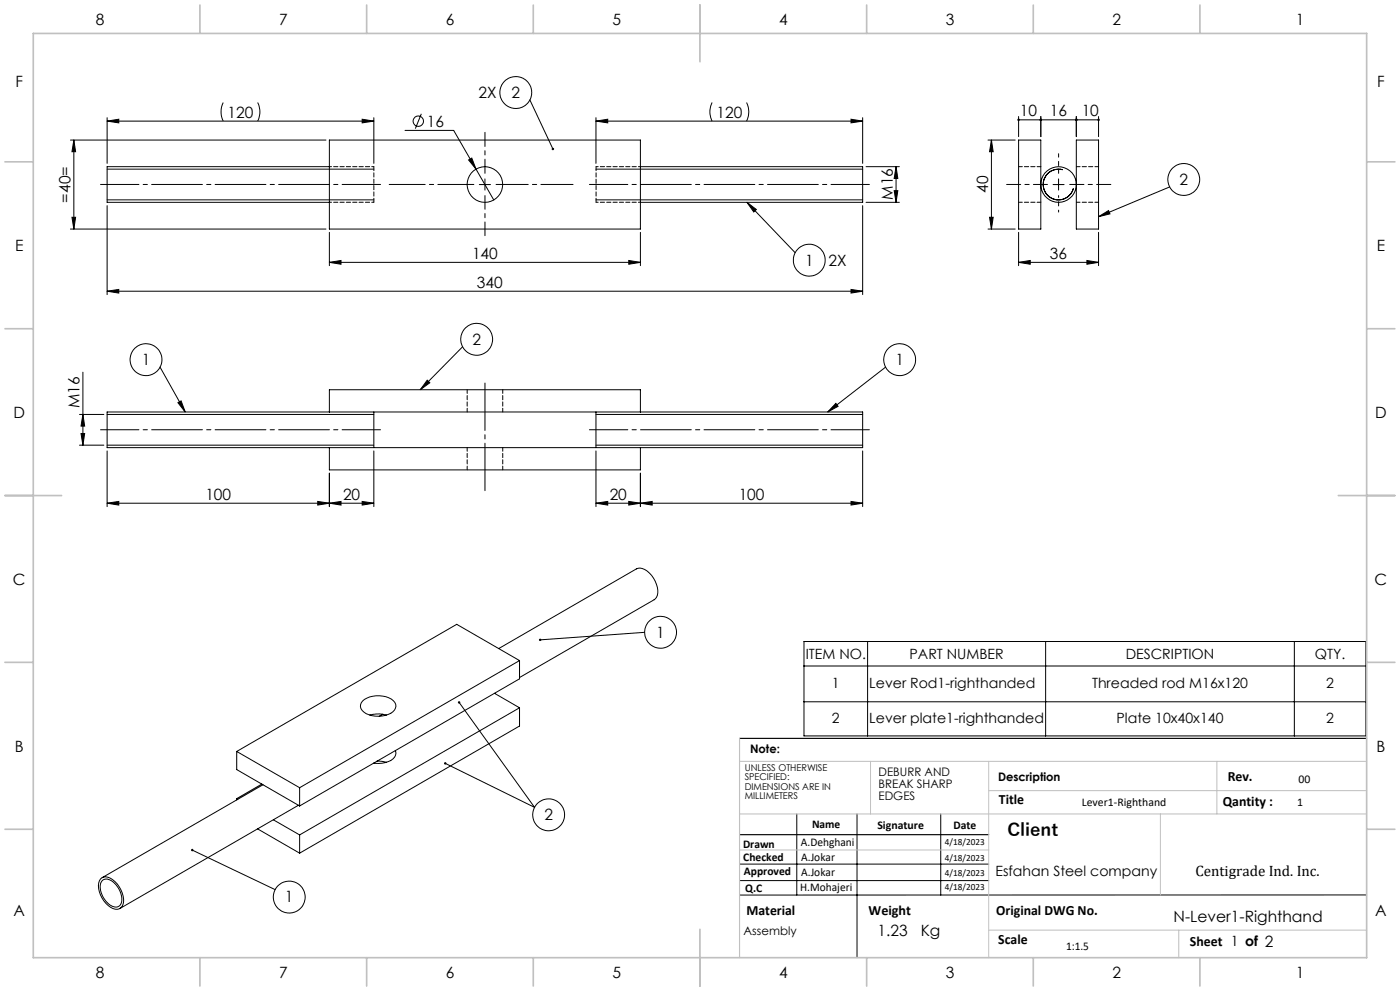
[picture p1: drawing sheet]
<svg xmlns="http://www.w3.org/2000/svg" width="420mm" height="297mm" viewBox="0 0 420 297" stroke-linecap="round" stroke-linejoin="round" font-family="sans-serif">
<g fill="none" stroke="#000" stroke-width=".3">
<path d="M32.1 36.3l3.5-.6v1.1zM32.1 35.3v13.7M32.1 36.3h80M67 30.7a6.4 6.4 0 0 0 0 5.6M77.3 30.7a6.1 6.1 0 0 1 0 5.6M108.7 35.7l3.4 .6-3.4 .5zM112.1 35.3v13.7M121.5 39.1h14.6l12 20.8M126.4 34.1l-1.8 4.5M159 29.9l6.9 14.8M178.8 36.3l3.5-.6v1.1zM178.8 35.3v13.7"/>
<path d="M178.8 36.3h80M213.6 30.7a6.1 6.1 0 0 0 0 5.6M224 30.7a6.1 6.1 0 0 1 0 5.6M255.3 35.7l3.5 .6-3.5 .5zM258.8 35.3v13.7M305.6 34.9v6.1M305.6 35.9h24M312.2 34.9v6.1M322.9 34.9v6.1M329.6 34.9v6.1M21.1 42h76.7M22.2 42l.5 3.5h-1.1z"/>
<path d="M22.2 42v26.6M32.1 50.7h80M32.1 59.9h80M98.8 49.9h-66.7v10.7h66.7M98.8 42h93.3v26.6h-93.3zM140.6 47.9l.9-.5 1.3 3.3zM143.8 55.3h3.3M145.5 53.6v3.4M178.8 50.7h80M178.8 59.9h80M192.1 49.9h66.7v10.7h-66.7M259.8 49.9h10"/>
<path d="M268.3 57.1h1l-.5 3.5zM268.8 49.9l.5 3.6h-1zM268.8 49.9v10.7M296.4 42h8.2M297.4 42l.6 3.5h-1.1zM297.4 42v26.6M305.6 42h6.6v26.6h-6.6zM315.9 55.3h3.3M317.6 53.6v3.4M318.8 50.9a4.6 4.6 0 0 0-5.7 3.2 4.6 4.6 0 0 0 3.3 5.6 4.6 4.6 0 0 0 5.6-3.2M322.9 42h6.7v26.6h-6.7zM350.9 56l-21.3 8.9"/>
<path d="M21.1 68.6h76.7M21.6 65.1h1.1l-.5 3.5zM32.1 61.6v26.7M98.8 78.6l3.5-.5v1.1zM98.8 78.6h93.3M98.8 69.6v10M188.6 78.1l3.5 .5-3.5 .6zM192.1 69.6v10M224.1 60.6l2.8 2.2-.8 .7zM224.1 60.6l14.4 15.1M258.8 61.6v26.7M259.8 60.6h10"/>
<path d="M296.4 68.6h8.2M296.9 65.1h1.1l-.6 3.5zM305.6 78.6l3.5-.5v1.1zM305.6 69.6v10M305.6 78.6h24M326.1 78.1l3.5 .5-3.5 .6zM329.6 64.9l3-1.8 .4 1zM329.6 69.6v10M32.1 87.3l3.5-.6v1.1zM32.1 87.3h226.7M255.3 86.7l3.5 .6-3.5 .5zM24.9 111.5v21.9"/>
<path d="M48 110l7.6 13.5M128.2 113.9l.7 .8-2.8 2.1zM138.8 103.9l-12.7 12.9M265.7 110l-17.4 13.5M23.8 133.4h7.4M23.8 124.2h7.4M24.3 129.9h1.1l-.5 3.5zM24.9 124.2l.5 3.5h-1.1zM32.1 133.4h80M32.1 124.2h80M32.1 135.1v16.7M32.1 123.5h226.7v10.7h-226.7z"/>
<path d="M53.4 120.7l.9-.5 1.3 3.3zM98.8 123.5v-6.7h93.3v6.7M98.8 134.2v6.6h93.3v-6.6M112.1 135.1v16.7M112.1 123.5v10.7M178.8 133.4h80M178.8 124.2h80M178.8 123.5v10.7M178.8 135.1v16.7M250.8 120.9l.6 .9-3.1 1.7zM258.8 135.1v16.7M32.1 150.8l3.5-.5v1.1z"/>
<path d="M32.1 150.8h80M95.3 150.3l3.5 .5-3.5 .6zM98.8 150.8l3.5-.5v1.1zM98.8 141.8v10M108.7 150.3l3.4 .5-3.4 .6zM178.8 150.8l3.5-.5v1.1zM178.8 150.8h80M188.6 150.3l3.5 .5-3.5 .6zM192.1 150.8l3.6-.5v1.1zM192.1 141.8v10M255.3 150.3l3.5 .5-3.5 .6zM149.6 194.4l41.3-23.9a3.5 3.5 0 0 1 3.9 1.2 7.7 7.7 0 0 1 2.4 6.7l-.9 1.3-40.4 23.4"/>
<path d="M155.9 198v5.4l-66 38.1M155.9 198l-66 38.1M155.9 198l-18.9-10.9-66 38.1M193.4 189.5l-31.4 2.3M241.2 192.3h168.6v28.3h-168.6zM241.2 199.6h168.6M260.3 192.3v28.3M313.7 192.3v28.3M388.3 192.3v28.3M108.8 210.1a7.6 7.6 0 0 1 9.2-.1 2.2 2.2 0 0 1-.8 3.8 7.8 7.8 0 0 1-8.5-.9 1.97 1.97 0 0 1 .1-2.8zM110.9 214.3l.9-.2a8.7 8.7 0 0 1 4.1 .2M114.8 214.1l-1 .6"/>
<path d="M137.7 210.5l22.7 31.5-26.8-13.2M148.3 207.8l7.6 4.3M155.9 212.1l-66 38.1M155.9 212.1v5.5l-66 38.1M241.2 210.3h168.6M71 225.2v5.4l18.9 10.9M71 239.4v.3M71 239.4l.3 .1M71 225.2l18.9 10.9M78.6 235l-7.6 4.4M78.9 235.2l-48.2 27.8M89.9 236.1v5.4"/>
<path d="M113.1 228.1l2.8 .4M118.6 225a2.54 2.54 0 0 1-2.2 3.3l-1.8 .4h-2.5M57.7 254.8l24.8 11.8M77.3 248.4l12.6 7.3M82 245.7l7.9 4.5M89.5 241.3l-53.5 31M89.9 250.2v5.5M221.9 259h74.7M239 243.9v24.3M257.1 243.9v43.1M282.2 243.9v24.3M30.1 263.5a2.61 2.61 0 0 1 3.7 .2 7.9 7.9 0 0 1 3.1 7.3 2.24 2.24 0 0 1-3.8 .9 7.5 7.5 0 0 1-3.3-7.9z"/>
<path d="M30.7 263.9a3.2 3.2 0 0 1 4.3 1.5 5.2 5.2 0 0 1 .9 6 3.1 3.1 0 0 1-4.2-1.4 5.3 5.3 0 0 1-1.1-6zM221.9 263.9h74.7M410 268.2h-188.1"/>
<circle cx="125.5" cy="36.3" r="1.55"/>
<circle cx="154.7" cy="27.7" r="4.8"/>
<circle cx="145.5" cy="55.3" r="5.3"/>
<circle cx="317.6" cy="55.3" r="5.3"/>
<circle cx="355.1" cy="53.8" r="4.8"/>
<circle cx="242.8" cy="78" r="4.8"/>
<circle cx="43.8" cy="107.8" r="4.8"/>
<circle cx="143" cy="101.7" r="4.8"/>
<circle cx="269.9" cy="107.8" r="4.8"/>
<circle cx="198.2" cy="189.5" r="4.8"/>
<circle cx="164.6" cy="244.2" r="4.8"/>
<circle cx="86.8" cy="268.9" r="4.8"/>
</g>
<path d="M30.2 55.3h84M176.8 55.3h84M30.2 128.8h84M176.8 128.8h84" fill="none" stroke="#000" stroke-width=".3" stroke-dasharray="15.2 1.3 1.3 1.3" stroke-dashoffset="3.7"/>
<path d="M145.5 114.8v32.2" fill="none" stroke="#000" stroke-width=".3" stroke-dasharray="15.2 1.3 1.3 1.3" stroke-dashoffset="1"/>
<path d="M221.9 221.3h188.1M221.9 250.2h74.7" fill="none" stroke="#000" stroke-width=".35"/>
<path d="M221.9 228.2h188.1M261.2 228.2v15.7M296.6 228.2v58.8M296.6 237h113.4M365.1 228.2v15.7M221.9 243.9h188.1M221.9 254.7h74.7M348.1 243.9v24.3M296.6 278.8h113.4M353.6 278.8v8.2" fill="none" stroke="#c0c0c0" stroke-width=".3"/>
<path d="M221.9 221.3v65.7" fill="none" stroke="#c0c0c0" stroke-width=".35"/>
<g fill="none" stroke="#c0c0c0" stroke-width=".5">
<path d="M10 10h400v277h-400zM60 1.5v8.5M110 1.5v8.5M160 1.5v8.5M210 1.5v17M260 1.5v8.5M310 1.5v8.5M360 1.5v8.5M1.5 48.5h8.5M410 48.5h8.5M1.5 98.5h8.5M410 98.5h8.5"/>
<path d="M1.5 148.5h17M401.5 148.5h17M1.5 198.5h8.5M410 198.5h8.5M1.5 248.5h8.5M410 248.5h8.5M210 278.5v17M60 287v8.5M110 287v8.5M160 287v8.5M260 287v8.5M310 287v8.5"/>
<path d="M360 287v8.5"/>
</g>
<path d="M317.6 51.9v-5.8" fill="none" stroke="#000" stroke-width=".3" stroke-dasharray="15.2 1.3 1.3 1.3" stroke-dashoffset="14.2"/>
<path d="M145.5 51.9v-12.2M314.2 55.3h-12.2M320.9 55.3h12.4" fill="none" stroke="#000" stroke-width=".3" stroke-dasharray="15.2 1.3 1.3 1.3" stroke-dashoffset="11"/>
<path d="M317.6 58.6v4.9" fill="none" stroke="#000" stroke-width=".3" stroke-dasharray="15.2 1.3 1.3 1.3" stroke-dashoffset="14.7"/>
<path d="M142.2 55.3h-25.4" fill="none" stroke="#000" stroke-width=".3" stroke-dasharray="15.2 1.3 1.3 1.3" stroke-dashoffset="4.4"/>
<path d="M145.5 58.6v12" fill="none" stroke="#000" stroke-width=".3" stroke-dasharray="15.2 1.3 1.3 1.3" stroke-dashoffset="11.1"/>
<path d="M148.8 55.3h23.1" fill="none" stroke="#000" stroke-width=".3" stroke-dasharray="15.2 1.3 1.3 1.3" stroke-dashoffset="5.6"/>
<g fill="#000">
<path d="M140.6 47.9l.9-.5 1.3 3.3z"/>
<path d="M311.9 35.7l.1 .5 .6-.1v-.2h-.4h.4l-.1-.3zM305.3 35.7l-.1 .2h.4h-.4a.37 .37 0 0 0 .4 .4 .37 .37 0 0 0 .3-.6 .37 .37 0 0 0-.6 0zM329.3 35.7a.37 .37 0 0 0 .1 .6 .37 .37 0 0 0 .5-.4h-.3h.3l-.2-.3zM322.6 35.7l-.1 .2h.4h-.4a.37 .37 0 0 0 .5 .3 .37 .37 0 0 0 .2-.5 .37 .37 0 0 0-.6 0z"/>
<path d="M297.4 42l.6 3.5h-1.1zM296.9 65.1h1.1l-.6 3.5z"/>
<path d="M21.6 65.1h1.1l-.5 3.5zM22.2 42l.5 3.5h-1.1z"/>
<path d="M188.6 78.1l3.5 .5-3.5 .6zM98.8 78.6l3.5-.5v1.1zM255.3 35.7l3.5 .6-3.5 .5zM178.8 36.3l3.5-.6v1.1zM108.7 35.7l3.4 .6-3.4 .5zM32.1 36.3l3.5-.6v1.1z"/>
<path d="M224.1 60.6l2.8 2.2-.8 .7zM165.6 44.4l.1 .6h.3l-.1-.3 .1 .3 .2-.1-.1-.5zM250.8 120.9l.6 .9-3.1 1.7zM53.4 120.7l.9-.5 1.3 3.3zM128.2 113.9l.7 .8-2.8 2.1z"/>
<path d="M268.3 57.1h1l-.5 3.5zM268.8 49.9l.5 3.6h-1z"/>
<path d="M326.1 78.1l3.5 .5-3.5 .6zM305.6 78.6l3.5-.5v1.1zM322.6 35.7a.37 .37 0 0 0 .1 .6 .37 .37 0 0 0 .6-.4h-.4h.4l-.3-.3zM312 35.7l-.1 .2h.3h-.3a.37 .37 0 0 0 .4 .4 .37 .37 0 0 0 .2-.6 .37 .37 0 0 0-.5 0z"/>
<path d="M329.6 64.9l3-1.8 .4 1zM161.7 191.6v.2h.3h-.3a.37 .37 0 0 0 .5 .3 .37 .37 0 0 0 .1-.5 .37 .37 0 0 0-.6 0zM133.3 228.6l.3 .2-.4-.2a.37 .37 0 0 0 .4 .5 .37 .37 0 0 0 .3-.5 .37 .37 0 0 0-.6 0zM137.5 210.2a.36 .36 0 0 0 0 .6 .36 .36 0 0 0 .6-.2 .36 .36 0 0 0-.5-.4l.1 .3zM57.4 254.5l.3 .3-.3-.2a.37 .37 0 0 0 .3 .5 .37 .37 0 0 0 .3-.6 .37 .37 0 0 0-.6 0z"/>
<path d="M32.1 87.3l3.5-.6v1.1zM255.3 86.7l3.5 .6-3.5 .5z"/>
<path d="M24.3 129.9h1.1l-.5 3.5zM24.9 124.2l.5 3.5h-1.1z"/>
<path d="M32.1 150.8l3.5-.5v1.1zM95.3 150.3l3.5 .5-3.5 .6zM178.8 150.8l3.5-.5v1.1zM188.6 150.3l3.5 .5-3.5 .6z"/>
<path d="M108.7 150.3l3.4 .5-3.4 .6zM98.8 150.8l3.5-.5v1.1zM255.3 150.3l3.5 .5-3.5 .6zM192.1 150.8l3.6-.5v1.1z"/>
</g>
<path d="M112.2 60.6v-10.7M178.8 60.6v-10.7" fill="none" stroke="#000" stroke-width=".3" stroke-dasharray="1.3 .6" stroke-dashoffset=".1"/>
<path d="M112.2 49.9h-13.4M192.2 49.9h-13.4M98.8 60.6h13.4M178.8 60.6h13.4" fill="none" stroke="#000" stroke-width=".3" stroke-dasharray="1.3 .6" stroke-dashoffset=".6"/>
<path d="M312.2 49.9h-6.6M329.6 49.9h-6.7M305.6 60.6h6.6M322.9 60.6h6.7M140.2 116.8v6.7M140.2 134.1v6.7M150.8 123.5v-6.7M150.8 140.8v-6.7" fill="none" stroke="#000" stroke-width=".3" stroke-dasharray="1.3 .6" stroke-dashoffset=".2"/>
<text font-size="5.3" x="302.2" y="250.7">Client</text>
<g font-size="4.7">
<text x="28.7" y="7.6">8</text>
<text x="83.7" y="7.6">7</text>
<text x="133.7" y="7.6">6</text>
<text x="183.7" y="7.6">5</text>
<text x="233.7" y="7.6">4</text>
<text x="283.7" y="7.6">3</text>
<text x="333.7" y="7.6">2</text>
<text x="388.7" y="7.6">1</text>
<text x="4.6" y="26.1">F</text>
<text x="143.5" y="29.5">2X</text>
<text x="153.5" y="29.3">2</text>
<text x="413.1" y="26.1">F</text>
<text x="68.3" y="35.3">120</text>
<text x="214.9" y="35.3">120</text>
<text x="306" y="34.9">10</text>
<text x="315" y="34.9">16</text>
<text x="324.5" y="34.9">10</text>
<text x="128.1" y="38">16</text>
<text x="267.8" y="59.9" transform="rotate(-90 267.8 59.9)">M16</text>
<text x="296.4" y="57.9" transform="rotate(-90 296.4 57.9)">40</text>
<text x="353.8" y="55.4">2</text>
<text x="21.1" y="60.7" transform="rotate(-90 21.1 60.7)">=40=</text>
<text x="4.5" y="75.3">E</text>
<text x="141.6" y="77.6">140</text>
<text x="315" y="77.6">36</text>
<text x="413" y="75.3">E</text>
<text x="241.5" y="79.6">1</text>
<text x="248.6" y="79.7">2X</text>
<text x="143.1" y="86.3">340</text>
<text x="141.7" y="103.3">2</text>
<text x="42.5" y="109.4">1</text>
<text x="268.6" y="109.4">1</text>
<text x="4" y="125.3">D</text>
<text x="23.9" y="122.3" transform="rotate(-90 23.9 122.3)">M16</text>
<text x="412.5" y="125.3">D</text>
<text x="61.6" y="149.8">100</text>
<text x="102.9" y="149.8">20</text>
<text x="182.9" y="149.8">20</text>
<text x="221.6" y="149.8">100</text>
<text x="3.9" y="175.3">C</text>
<text x="412.4" y="175.3">C</text>
<text x="196.9" y="191.1">1</text>
<text x="4.4" y="225.3">B</text>
<text x="412.9" y="225.3">B</text>
<text x="163.3" y="245.8">2</text>
<text x="4" y="274.6">A</text>
<text x="85.5" y="270.5">1</text>
<text x="412.5" y="274.6">A</text>
<text x="263.3" y="280.5">1.23</text>
<text x="276.2" y="280.5">Kg</text>
<text x="352.1" y="276.4">N-Lever1-Righthand</text>
<text x="28.7" y="293.1">8</text>
<text x="83.7" y="293.1">7</text>
<text x="133.7" y="293.1">6</text>
<text x="183.7" y="293.1">5</text>
<text x="233.7" y="293.1">4</text>
<text x="283.7" y="293.1">3</text>
<text x="333.7" y="293.1">2</text>
<text x="388.7" y="293.1">1</text>
</g>
<text font-size="4.5" x="358.6" y="262.6">Centigrade Ind. Inc.</text>
<g font-size="4.2">
<text x="241.7" y="197.4">ITEM NO.</text>
<text x="272.9" y="197.4">PART NUMBER</text>
<text x="337.7" y="197.4">DESCRIPTION</text>
<text x="394.5" y="197.4">QTY.</text>
<text x="249.6" y="206.1">1</text>
<text x="260.8" y="206.1">Lever Rod1-righthanded</text>
<text x="327.6" y="206.1">Threaded rod M16x120</text>
<text x="397.9" y="206.1">2</text>
<text x="249.6" y="216.6">2</text>
<text x="260.8" y="216.6">Lever plate1-righthanded</text>
<text x="335" y="216.6">Plate 10x40x140</text>
<text x="397.9" y="216.6">2</text>
<text x="368.3" y="234.1">Rev.</text>
<text x="299.7" y="240.9">Title</text>
<text x="366.8" y="241.6">Qantity :</text>
<text x="298.6" y="262.6">Esfahan Steel company</text>
<text x="223.9" y="274.2">Material</text>
<text x="260.6" y="274.2">Weight</text>
<text x="298.9" y="274.2">Original DWG No.</text>
<text x="299.5" y="282.8">Scale</text>
<text x="357" y="283.6">Sheet 1 of 2</text>
</g>
<g font-size="3.5">
<text x="225" y="225.7">Note:</text>
<text x="263.6" y="232.6">DEBURR AND</text>
<text x="263.6" y="236.1">BREAK SHARP</text>
<text x="263.6" y="239.7">EDGES</text>
<text x="299.4" y="234.1">Description</text>
<text x="389.6" y="234.7">00</text>
<text x="324.6" y="241.6">Lever1-Righthand</text>
<text x="389.2" y="241.6">1</text>
<text x="243.6" y="248.1">Name</text>
<text x="263.2" y="248.5">Signature</text>
<text x="286" y="248.5">Date</text>
<text x="222.9" y="254">Drawn</text>
<text x="240.3" y="253.6">A.Dehghani</text>
<text x="240.4" y="257.9">A.Jokar</text>
<text x="223" y="258.1">Checked</text>
<text x="223.2" y="262.1">Approved</text>
<text x="240.4" y="262.4">A.Jokar</text>
<text x="223.6" y="267.4">Q.C</text>
<text x="240.1" y="267.1">H.Mohajeri</text>
<text x="223.1" y="280.2">Assembly</text>
<text x="319.8" y="284.6">1:1.5</text>
</g>
<g font-size="2.8">
<text x="223.4" y="231">UNLESS OTHERWISE</text>
<text x="223.4" y="233.8">SPECIFIED:</text>
<text x="223.4" y="236.7">DIMENSIONS ARE IN</text>
<text x="223.4" y="239.5">MILLIMETERS</text>
<text x="283.5" y="253.2">4/18/2023</text>
<text x="283.5" y="258.1">4/18/2023</text>
<text x="283.5" y="262.7">4/18/2023</text>
<text x="283.5" y="266.6">4/18/2023</text>
</g>
</svg>
